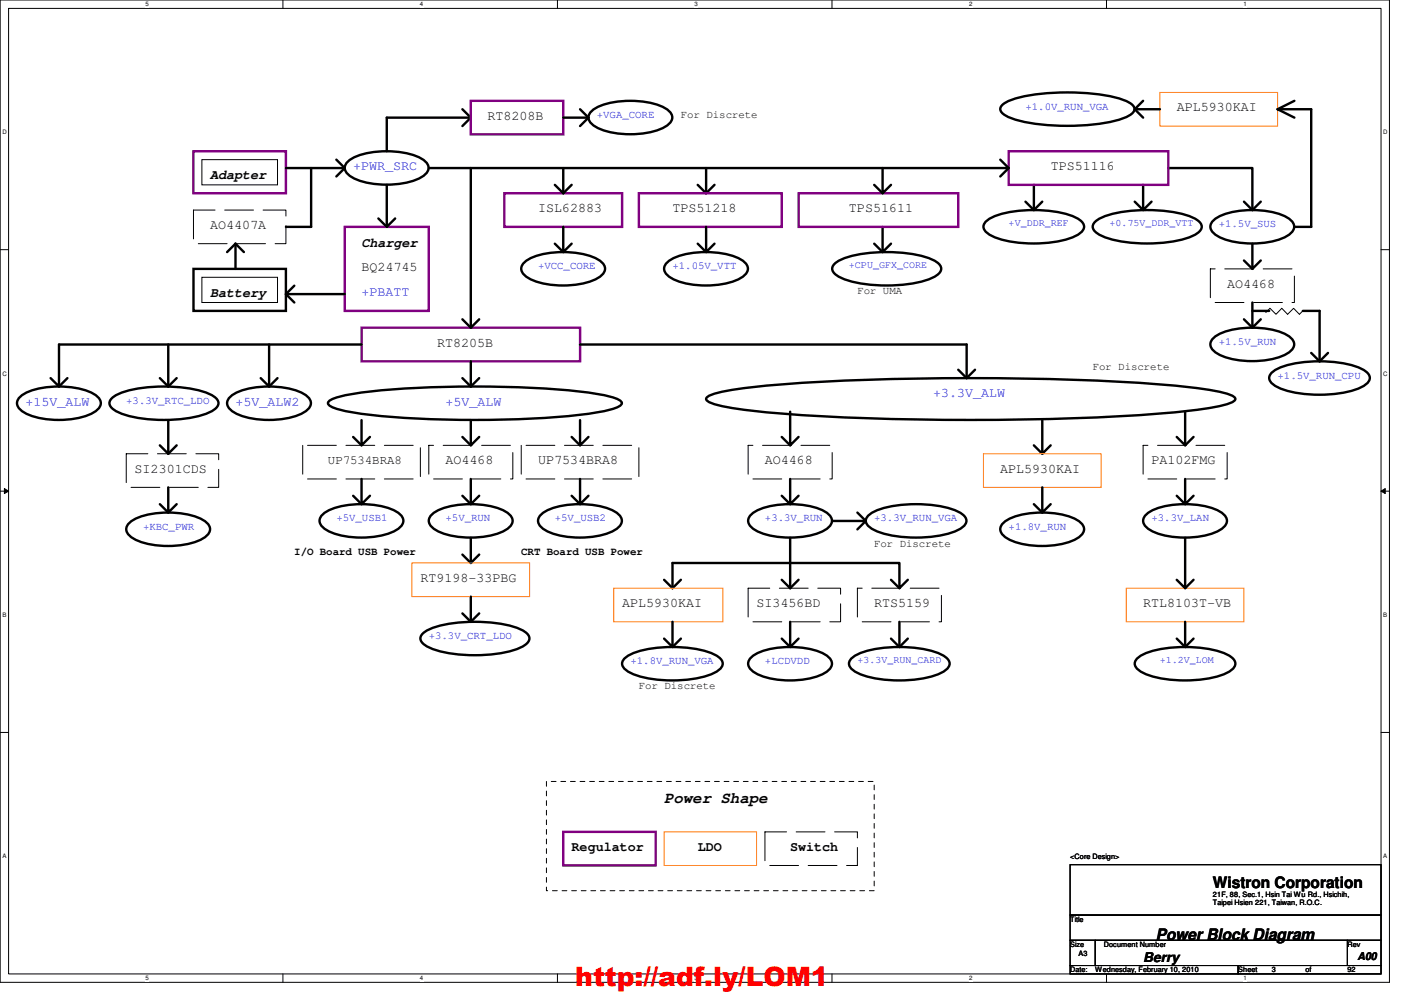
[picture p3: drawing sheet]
<svg xmlns="http://www.w3.org/2000/svg" width="297mm" height="210mm" viewBox="0 0 297 210" stroke-linecap="round" stroke-linejoin="round" font-family="sans-serif">
<path d="M0 0h294v207.9h-294zM1.8 1.8h290.4v204.3h-290.4z" fill="none" stroke="#000" stroke-width=".21"/>
<g fill="#fff">
<path d="M30.8 .2h.7v1.4h-.7z"/>
<path d="M30.8 206.2h.7v1.4h-.7z"/>
</g>
<path d="M59.9 0v1.8M59.9 206.1v1.8" fill="none" stroke="#000" stroke-width=".21"/>
<g fill="#fff">
<path d="M88.9 .2h.6v1.4h-.6z"/>
<path d="M88.9 206.2h.6v1.4h-.6z"/>
</g>
<path d="M117.9 0v1.8M117.9 206.1v1.8" fill="none" stroke="#000" stroke-width=".21"/>
<g fill="#fff">
<path d="M146.9 .2h.7v1.4h-.7z"/>
<path d="M146.9 206.2h.7v1.4h-.7z"/>
</g>
<path d="M176 0v1.8M176 206.1v1.8" fill="none" stroke="#000" stroke-width=".21"/>
<g fill="#fff">
<path d="M205 .2h.7v1.4h-.7z"/>
<path d="M205 206.2h.7v1.4h-.7z"/>
</g>
<path d="M234.1 0v1.8M234.1 206.1v1.8" fill="none" stroke="#000" stroke-width=".21"/>
<g fill="#fff">
<path d="M263.1 .2h.7v1.4h-.7z"/>
<path d="M263.1 206.2h.7v1.4h-.7z"/>
<path d="M.5 27.3h.9v1.4h-.9z"/>
<path d="M292.6 27.3h.9v1.4h-.9z"/>
<path d="M.5 78.4h.9v1.4h-.9z"/>
<path d="M292.6 78.4h.9v1.4h-.9z"/>
</g>
<path d="M0 52.8h1.8M292.2 52.8h1.8" fill="none" stroke="#000" stroke-width=".21"/>
<g fill="#fff">
<path d="M.5 129.5h.8v1.4h-.8z"/>
<path d="M292.6 129.5h.9v1.4h-.9z"/>
</g>
<path d="M0 103.9h1.8M.9 103.4l.9 .5-.9 .5zM292.2 103.9l.9-.5v1zM292.2 103.9h1.8" fill="none" stroke="#000" stroke-width=".21"/>
<path d="M.9 103.4l.9 .5-.9 .5zM292.2 103.9l.9-.5v1z" fill="#000"/>
<g fill="#fff">
<path d="M.5 180.5h.8v1.4h-.8z"/>
<path d="M292.6 180.5h.9v1.4h-.9z"/>
</g>
<path d="M42.7 33.8h16v5.3h-16zM42.7 58.7h16v5.3h-16zM275.6 65.8l-.7 .7-1.2-1.3-1.3 1.3-1.2-1.3-1.2 1.3-1.3-1.3-.9 .9M0 155h1.8M292.2 155h1.8M226.4 183h65.8v10.6h-65.8zM226.4 193.6h65.8v5.4h-65.8zM226.4 199h5.3v5.3h-5.3zM231.7 199h53.4v5.3h-53.4zM285.1 199h7.1v5.3h-7.1zM226.4 204.3h35.6v1.8h-35.6zM262 204.3h30.2v1.8h-30.2z" fill="none" stroke="#000" stroke-width=".21"/>
<path d="M40.9 32h19.6v8.9h-19.6zM99.6 21.3h19.6v7.1h-19.6zM213.4 32h33.8v7.1h-33.8zM72.9 48h17.8v17.8h-17.8zM106.7 40.9h24.9v7.1h-24.9zM135.2 40.9h30.2v7.1h-30.2zM168.9 40.9h33.8v7.1h-33.8zM76.5 69.3h46.2v7.2h-46.2zM119.2 176h19.5v7.1h-19.5z" fill="none" stroke="#800080" stroke-width=".51"/>
<g fill="none" stroke="#000" stroke-width=".51">
<path d="M60.5 35.6h12.4M65.8 35.6v12.4h-5.3M71.2 33.8l1.7 1.8M72.9 35.6l-1.7 1.7M73.4 34.4a9.2 9.2 0 0 1 5.6-2.2 17.9 17.9 0 0 1 10.2 1.4 1.93 1.93 0 0 1 1.4 1.5 1.93 1.93 0 0 1-.8 1.9 13.5 13.5 0 0 1-8 2.1 14.4 14.4 0 0 1-7.9-2 1.8 1.8 0 0 1-.5-2.7zM81.8 39.1v8.9l1.8-1.8M90.7 35.6h122.7M97.8 23.1l1.8 1.8M99.6 24.9l-1.8 1.8M99.6 35.6v33.7l1.8-1.7M99.6 24.9h-17.8v7.1M117.4 39.1l1.8 1.8"/>
<path d="M119.2 35.6v5.3M119.2 24.9h5.3M120.9 39.1l-1.7 1.8M122.7 23.1l1.8 1.8M124.5 24.9l-1.8 1.8M124.9 23.7a9.2 9.2 0 0 1 5.6-2.2 17.9 17.9 0 0 1 10.3 1.4 1.93 1.93 0 0 1 1.4 1.5 1.93 1.93 0 0 1-.8 1.9 13.5 13.5 0 0 1-8.1 2.1 14.4 14.4 0 0 1-7.8-1.9 1.8 1.8 0 0 1-.6-2.8zM147.6 39.1l1.8 1.8M149.4 35.6v5.3M151.2 39.1l-1.8 1.8M185 39.1l1.7 1.8M186.7 35.6v5.3l1.8-1.8M211.6 33.8l1.8 1.8"/>
<path d="M212.1 22.2a11.9 11.9 0 0 1 5.6-2 47.7 47.7 0 0 1 19.8 .9 3.4 3.4 0 0 1 2.5 2 2.31 2.31 0 0 1-1.6 1.6 37.9 37.9 0 0 1-16.1 1.8 23.6 23.6 0 0 1-9.7-2.2 1.29 1.29 0 0 1-.5-2.1zM213.4 35.6l-1.8 1.7M218.7 39.1v5.3M240.1 23.1l1.7 1.8M241.8 39.1v5.3l1.8-1.7M241.8 21.3l-1.7 1.8h5.3M247.2 35.6h17.8v8.8M270.3 23.1h7.1v24.9h-3.5M270.3 23.1l3.6 1.8M273.9 21.3l-3.6 1.8M40.9 56.9h19.6v8.9h-19.6zM49.8 51.6l-1.8 1.7"/>
<path d="M49.8 51.6l1.8 1.7M49.8 51.6v5.3M80 46.2l1.8 1.8M110.7 55.7a9.2 9.2 0 0 1 5.6-2.2 17.9 17.9 0 0 1 10.3 1.4 1.93 1.93 0 0 1 1.3 1.6 1.93 1.93 0 0 1-.7 1.8 13.5 13.5 0 0 1-8.1 2.1 14.4 14.4 0 0 1-7.8-1.9 1.8 1.8 0 0 1-.6-2.8zM117.4 51.6l1.8 1.7M119.2 48v5.3l1.7-1.7M140.9 55.7a9.2 9.2 0 0 1 5.6-2.2 17.9 17.9 0 0 1 10.3 1.4 1.93 1.93 0 0 1 1.4 1.6 1.93 1.93 0 0 1-.8 1.8 13.5 13.5 0 0 1-8.1 2.1 14.4 14.4 0 0 1-7.8-1.9 1.8 1.8 0 0 1-.6-2.8zM147.6 51.6l1.8 1.7M149.4 48v5.3l1.8-1.7M176.5 55.9a10.1 10.1 0 0 1 5.3-2.1 32.3 32.3 0 0 1 14.9 .9 3.3 3.3 0 0 1 2.4 2.2 2.37 2.37 0 0 1-1.5 1.7 27.7 27.7 0 0 1-14.5 1.5l-2.6-.4a6.5 6.5 0 0 1-4.3-2.4l-.1-.4zM185 51.6l1.7 1.7M186.7 48v5.3l1.8-1.7"/>
<path d="M208.5 46.9a10.4 10.4 0 0 1 5.7-2.1 25.7 25.7 0 0 1 13.4 1.2 2.17 2.17 0 0 1 1.6 2.5 6.9 6.9 0 0 1-4.7 2.4 27.4 27.4 0 0 1-13.8-.6 3.6 3.6 0 0 1-2.6-2.3zM217 42.7l1.7 1.7M220.5 42.7l-1.8 1.7M231.6 47a10.1 10.1 0 0 1 5.3-2.1 32.3 32.3 0 0 1 14.9 .9 3.3 3.3 0 0 1 2.5 2.2 2.37 2.37 0 0 1-1.6 1.8 27.7 27.7 0 0 1-14.5 1.4l-2.5-.4a6.5 6.5 0 0 1-4.4-2.4l-.1-.4zM240.1 42.7l1.7 1.7M256.5 46.9a9.2 9.2 0 0 1 5.6-2.3 17.9 17.9 0 0 1 10.3 1.4 1.93 1.93 0 0 1 1.3 1.6 1.93 1.93 0 0 1-.7 1.9 13.5 13.5 0 0 1-8.1 2 14.4 14.4 0 0 1-7.8-1.9 1.8 1.8 0 0 1-.6-2.7zM263.2 55.1l1.8 1.8M263.2 42.7l1.8 1.7M265 51.6v5.3l1.7-1.8M266.7 42.7l-1.7 1.7M35.6 72.9v8.9M56.9 72.9v8.9l-1.7-1.8"/>
<path d="M60.5 62.2l1.8 1.8M60.5 62.2h12.4M62.3 60.5l-1.8 1.7M76.5 72.9h-64v8.9l-1.8-1.8M97.8 67.6l1.8 1.7M99.6 76.5v5.3M122.7 72.9h81.8v7.1M202.7 78.2l1.8 1.8M206.3 78.2l-1.8 1.8M256.5 71.7a9.2 9.2 0 0 1 5.6-2.2 17.9 17.9 0 0 1 10.3 1.4 1.93 1.93 0 0 1 1.3 1.6 1.93 1.93 0 0 1-.7 1.8 13.5 13.5 0 0 1-8.1 2.1 14.4 14.4 0 0 1-7.8-1.9 1.8 1.8 0 0 1-.6-2.8zM263.2 67.6l1.8 1.7M265 64v5.3l1.7-1.7"/>
<path d="M265 65.8h3.5M269 79a10.4 10.4 0 0 1 5.7-2.2 25.7 25.7 0 0 1 13.4 1.3 2.17 2.17 0 0 1 1.6 2.4 6.9 6.9 0 0 1-4.8 2.4 27.4 27.4 0 0 1-13.8-.6 3.6 3.6 0 0 1-2.6-2.3zM275.6 65.8h3.6v10.7M277.4 74.7l1.8 1.8M281 74.7l-1.8 1.8M4 84.2a9.2 9.2 0 0 1 5.6-2.2 17.9 17.9 0 0 1 10.3 1.4 1.93 1.93 0 0 1 1.4 1.5 1.93 1.93 0 0 1-.8 1.9 13.5 13.5 0 0 1-8.1 2.1 14.4 14.4 0 0 1-7.8-2 1.8 1.8 0 0 1-.6-2.7zM14.3 80l-1.8 1.8M23.6 84.4a10.1 10.1 0 0 1 5.3-2.1 32.3 32.3 0 0 1 14.9 .9 3.3 3.3 0 0 1 2.4 2.1 2.37 2.37 0 0 1-1.6 1.8 27.7 27.7 0 0 1-14.4 1.5l-2.6-.5a6.5 6.5 0 0 1-4.3-2.3l-.1-.5zM33.8 80l1.8 1.8M33.8 94.2l1.8 1.8M35.6 88.9v7.1M37.4 80l-1.8 1.8"/>
<path d="M37.4 94.2l-1.8 1.8M48.5 84.2a9.2 9.2 0 0 1 5.6-2.2 17.9 17.9 0 0 1 10.3 1.4 1.93 1.93 0 0 1 1.3 1.5 1.93 1.93 0 0 1-.7 1.9 13.5 13.5 0 0 1-8.1 2.1 14.4 14.4 0 0 1-7.9-2 1.8 1.8 0 0 1-.5-2.7zM58.7 80l-1.8 1.8M69.5 85a11.6 11.6 0 0 1 5.6-1.7 218.2 218.2 0 0 1 50.8 0l2.7 .5a6 6 0 0 1 2.8 1.2l.2 .3a2.36 2.36 0 0 1-2 1.2 90.3 90.3 0 0 1-18.3 2.1 211.9 211.9 0 0 1-36.2-1.3l-2.7-.5a5.9 5.9 0 0 1-2.9-1.2l-.1-.3zM74.7 92.5l1.8 1.7M76.5 88.9v5.3l1.8-1.7M97.8 80l1.8 1.8M97.8 92.5l1.8 1.7M99.6 88.9v5.3l1.8-1.7M101.4 80l-1.8 1.8M120.9 92.5l1.8 1.7M122.7 88.9v5.3l1.8-1.7"/>
<path d="M149.5 84.1a14.5 14.5 0 0 1 6.3-1.7 402.6 402.6 0 0 1 49.6-2.4 403.3 403.3 0 0 1 49.5 2.4l3.1 .5a7.2 7.2 0 0 1 3.2 1.2l.2 .3a2.65 2.65 0 0 1-2.2 1.2 128.8 128.8 0 0 1-21.4 2.4 591.8 591.8 0 0 1-75.8-.8 43.3 43.3 0 0 1-12.1-2.2l-.5-.6zM165.4 92.5l1.8 1.7M167.2 87.1v7.1l1.7-1.7M218.7 94.2l1.8 1.8M220.5 88.9v7.1l1.8-1.8M250.7 87.1v7.1l-1.7-1.7M252.5 92.5l-1.8 1.7M27.2 110.9a9.2 9.2 0 0 1 5.6-2.3 17.9 17.9 0 0 1 10.2 1.5 1.93 1.93 0 0 1 1.4 1.5 1.93 1.93 0 0 1-.8 1.9 13.5 13.5 0 0 1-8 2 14.4 14.4 0 0 1-7.9-1.9 1.8 1.8 0 0 1-.5-2.7zM33.8 106.7l1.8 1.8M35.6 103.1v5.4l1.8-1.8M68.1 109.1a9.2 9.2 0 0 1 5.5-2.2 17.9 17.9 0 0 1 10.3 1.4 1.93 1.93 0 0 1 1.4 1.5 1.93 1.93 0 0 1-.8 1.9 13.5 13.5 0 0 1-8 2 14.4 14.4 0 0 1-7.9-1.9 1.8 1.8 0 0 1-.5-2.7zM74.7 104.9l1.8 1.8"/>
<path d="M76.5 101.3v5.4l1.8-1.8M91.2 109.1a9.2 9.2 0 0 1 5.6-2.2 17.9 17.9 0 0 1 10.2 1.4 1.93 1.93 0 0 1 1.4 1.5 1.93 1.93 0 0 1-.8 1.9 13.5 13.5 0 0 1-8 2 14.4 14.4 0 0 1-7.9-1.9 1.8 1.8 0 0 1-.5-2.7zM97.8 104.9l1.8 1.8M97.8 117.3l1.8 1.8M99.6 101.3v5.4l1.8-1.8M99.6 113.8v5.3M101.4 117.3l-1.8 1.8M114.3 109.1a9.2 9.2 0 0 1 5.6-2.2 17.9 17.9 0 0 1 10.2 1.4 1.93 1.93 0 0 1 1.4 1.5 1.93 1.93 0 0 1-.8 1.9 13.5 13.5 0 0 1-8 2 14.4 14.4 0 0 1-7.9-1.9 1.8 1.8 0 0 1-.5-2.7zM120.9 104.9l1.8 1.8M122.7 101.3v5.4l1.8-1.8M158.7 109.1a9.2 9.2 0 0 1 5.6-2.2 17.9 17.9 0 0 1 10.3 1.4 1.93 1.93 0 0 1 1.3 1.5 1.93 1.93 0 0 1-.7 1.9 13.5 13.5 0 0 1-8.1 2 14.4 14.4 0 0 1-7.8-1.9 1.8 1.8 0 0 1-.6-2.7zM165.4 104.9l1.8 1.8"/>
<path d="M167.2 101.3v5.4l1.7-1.8M167.2 113.8v10.7M176.1 110.2h7.1l-1.8 1.8M181.4 108.5l1.8 1.7M183.6 109.2a10.4 10.4 0 0 1 5.7-2.2 25.7 25.7 0 0 1 13.4 1.3 2.17 2.17 0 0 1 1.7 2.4 6.9 6.9 0 0 1-4.8 2.5 27.4 27.4 0 0 1-13.8-.7 3.6 3.6 0 0 1-2.6-2.3zM212.1 110.9a9.2 9.2 0 0 1 5.6-2.3 17.9 17.9 0 0 1 10.2 1.5 1.93 1.93 0 0 1 1.4 1.5 1.93 1.93 0 0 1-.8 1.9 13.5 13.5 0 0 1-8 2 14.4 14.4 0 0 1-7.9-1.9 1.8 1.8 0 0 1-.5-2.7zM218.7 106.7l1.8 1.8M220.5 103.1v5.4l1.8-1.8M242.3 109.1a9.2 9.2 0 0 1 5.6-2.2 17.9 17.9 0 0 1 10.3 1.4 1.93 1.93 0 0 1 1.3 1.5 1.93 1.93 0 0 1-.7 1.9 13.5 13.5 0 0 1-8.1 2 14.4 14.4 0 0 1-7.9-1.9 1.8 1.8 0 0 1-.5-2.7zM249 104.9l1.7 1.8M250.7 101.3v5.4l1.8-1.8M250.7 113.8v10.7l-1.7-1.8"/>
<path d="M89.4 134.1a10.1 10.1 0 0 1 5.2-2 32.3 32.3 0 0 1 15 .8 3.3 3.3 0 0 1 2.4 2.2 2.37 2.37 0 0 1-1.6 1.8 27.7 27.7 0 0 1-14.4 1.5l-2.6-.5a6.5 6.5 0 0 1-4.4-2.3l-.1-.5zM97.8 129.8l1.8 1.8M99.6 126.2v5.4l1.8-1.8M132.1 139.4a10.4 10.4 0 0 1 5.6-2.2 25.7 25.7 0 0 1 13.5 1.3 2.17 2.17 0 0 1 1.6 2.4 6.9 6.9 0 0 1-4.8 2.5 27.4 27.4 0 0 1-13.8-.7 3.6 3.6 0 0 1-2.6-2.3zM140.5 122.7l1.8 1.8M142.3 131.6v5.3l-1.8-1.8M144.1 122.7l-1.8 1.8M144.1 135.1l-1.8 1.8M158.7 139.3a9.2 9.2 0 0 1 5.6-2.2 17.9 17.9 0 0 1 10.3 1.4 1.93 1.93 0 0 1 1.3 1.5 1.93 1.93 0 0 1-.7 1.9 13.5 13.5 0 0 1-8.1 2.1 14.4 14.4 0 0 1-7.8-2 1.8 1.8 0 0 1-.6-2.7zM165.4 122.7l1.8 1.8M165.4 135.1l1.8 1.8M167.2 131.6v5.3l1.7-1.8"/>
<path d="M168.9 122.7l-1.7 1.8M180.1 139.4a10.4 10.4 0 0 1 5.7-2.2 25.7 25.7 0 0 1 13.4 1.3 2.17 2.17 0 0 1 1.6 2.4 6.9 6.9 0 0 1-4.8 2.5 27.4 27.4 0 0 1-13.8-.7 3.6 3.6 0 0 1-2.6-2.3zM188.5 122.7l1.8 1.8M188.5 135.1l1.8 1.8M190.3 131.6v5.3M192.1 122.7l-1.8 1.8v-5.4h-48v5.4M192.1 135.1l-1.8 1.8M240.5 139.4a10.4 10.4 0 0 1 5.7-2.2 25.7 25.7 0 0 1 13.4 1.3 2.17 2.17 0 0 1 1.6 2.4 6.9 6.9 0 0 1-4.7 2.5 27.4 27.4 0 0 1-13.8-.7 3.6 3.6 0 0 1-2.6-2.3zM249 135.1l1.7 1.8M250.7 131.6v5.3M252.5 135.1l-1.8 1.8M252.5 122.7l-1.8 1.8"/>
</g>
<path d="M245.4 19.6h24.9v7.1h-24.9zM208.1 96h24.9v7.1h-24.9zM87.2 119.1h24.9v7.1h-24.9zM129.8 124.5h23.1v7.1h-23.1zM238.3 124.5h24.9v7.1h-24.9zM140.5 176h19.6v7.1h-19.6z" fill="none" stroke="#ff8000" stroke-width=".21"/>
<path d="M40.9 44.4h19.6v7.2h-19.6zM256.1 56.9h17.8v7.1h-17.8zM26.7 96h19.6v7.1h-19.6zM64 94.2h24.9v7.1h-24.9zM90.7 94.2h17.8v7.1h-17.8zM110.3 94.2h24.9v7.1h-24.9zM158.3 94.2h17.8v7.1h-17.8zM241.8 94.2h17.8v7.1h-17.8zM158.3 124.5h19.5v7.1h-19.5zM181.4 124.5h17.8v7.1h-17.8zM161.8 176h19.6v7.1h-19.6z" fill="none" stroke="#000" stroke-width=".21" stroke-dasharray="6.1 2"/>
<path d="M115.6 165.4h69.4v23.1h-69.4z" fill="none" stroke="#000" stroke-width=".21" stroke-dasharray="1 1 1 1 1 1 1 1"/>
<text font-size="5.6" fill="#f00" x="121.7" y="208.7">http://adf.ly/LOM1</text>
<g font-size="3.3">
<text x="140.5" y="170">Power Shape</text>
<text x="256.6" y="187.9">Wistron Corporation</text>
<text x="244.5" y="198.8">Power Block Diagram</text>
</g>
<g font-size="2.8">
<text x="249" y="23.6">APL5930KAI</text>
<text x="103.2" y="25.4">RT8208B</text>
<text x="44.5" y="38">Adapter</text>
<text x="222.3" y="36">TPS51116</text>
<text x="113.8" y="44.9">ISL62883</text>
<text x="142.3" y="44.9">TPS51218</text>
<text x="179.6" y="44.9">TPS51611</text>
<text x="44.5" y="48.5">AO4407A</text>
<text x="76.5" y="52.2">Charger</text>
<text x="76.5" y="57.4">BQ24745</text>
<text x="44.5" y="62.9">Battery</text>
<text x="259.6" y="60.9">AO4468</text>
<text x="92.5" y="73.4">RT8205B</text>
<text x="28.5" y="100">SI2301CDS</text>
<text x="94.3" y="98.3">AO4468</text>
<text x="113.8" y="98.3">UP7534BRA8</text>
<text x="161.8" y="98.3">AO4468</text>
<text x="211.6" y="100">APL5930KAI</text>
<text x="243.6" y="98.3">PA102FMG</text>
<text x="88.9" y="123.1">RT9198-33PBG</text>
<text x="131.6" y="128.5">APL5930KAI</text>
<text x="160.1" y="128.5">SI3456BD</text>
<text x="185" y="128.5">RTS5159</text>
<text x="241.8" y="128.5">RTL8103T-VB</text>
<text x="120.9" y="180.2">Regulator</text>
<text x="147.6" y="180.2">LDO</text>
<text x="167.2" y="180.2">Switch</text>
<text x="241.8" y="203.5">Berry</text>
</g>
<g font-size="2.8" fill="#00f">
<text x="74.7" y="36">+PWR_SRC</text>
<text x="76.5" y="62.7">+PBATT</text>
<text x="5.4" y="85.8">+15V_ALW</text>
<text x="49.8" y="85.8">+5V_ALW2</text>
<text x="94.3" y="85.8">+5V_ALW</text>
<text x="197.4" y="84">+3.3V_ALW</text>
</g>
<text font-size="2.6" x="69.4" y="98.1">UP7534BRA8</text>
<g font-size="2.3" fill="#00f">
<text x="217" y="23.2">+1.0V_RUN_VGA</text>
<text x="126.3" y="25">+VGA_CORE</text>
<text x="257.8" y="48.1">+1.5V_SUS</text>
<text x="113.8" y="57">+VCC_CORE</text>
<text x="142.3" y="57">+1.05V_VTT</text>
<text x="257.8" y="73">+1.5V_RUN</text>
<text x="270.3" y="80.1">+1.5V_RUN_CPU</text>
<text x="26.7" y="85.4">+3.3V_RTC_LDO</text>
<text x="30.3" y="112.1">+KBC_PWR</text>
<text x="71.2" y="110.3">+5V_USB1</text>
<text x="94.3" y="110.3">+5V_RUN</text>
<text x="117.4" y="110.3">+5V_USB2</text>
<text x="161.8" y="110.3">+3.3V_RUN</text>
<text x="185" y="110.3">+3.3V_RUN_VGA</text>
<text x="213.4" y="112.1">+1.8V_RUN</text>
<text x="243.6" y="110.3">+3.3V_LAN</text>
<text x="90.7" y="135.2">+3.3V_CRT_LDO</text>
<text x="133.4" y="140.5">+1.8V_RUN_VGA</text>
<text x="161.8" y="140.5">+LCDVDD</text>
</g>
<g font-size="2.3">
<text x="144.1" y="25">For Discrete</text>
<text x="181.4" y="62.3">For UMA</text>
<text x="231.2" y="78.3">For Discrete</text>
<text x="62.3" y="117.4">I/O Board USB Power</text>
<text x="110.3" y="117.4">CRT Board USB Power</text>
<text x="185" y="115.7">For Discrete</text>
<text x="135.2" y="145.9">For Discrete</text>
<text x="287.2" y="203.2">A00</text>
</g>
<g font-size="2.1" fill="#00f">
<text x="213.4" y="47.9">+V_DDR_REF</text>
<text x="234.7" y="47.9">+0.75V_DDR_VTT</text>
<text x="179.6" y="56.8">+CPU_GFX_CORE</text>
<text x="181.4" y="140.3">+3.3V_RUN_CARD</text>
<text x="245.4" y="140.3">+1.2V_LOM</text>
</g>
<g font-size="1.6">
<text x="226.4" y="181.7">&lt;Core Design&gt;</text>
<text x="256.6" y="189.7">21F, 88, Sec.1, Hsin Tai Wu Rd., Hsichih,</text>
<text x="256.6" y="191.6">Taipei Hsien 221, Taiwan, R.O.C.</text>
<text x="226.4" y="195.1">Title</text>
<text x="226.4" y="200.4">Size</text>
<text x="228.2" y="202.2">A3</text>
<text x="233.5" y="200.4">Document Number</text>
<text x="285.1" y="200.4">Rev</text>
<text x="226.4" y="205.7">Date:</text>
<text x="231.7" y="205.7">Wednesday, February 10, 2010</text>
<text x="262" y="205.7">Sheet</text>
<text x="269.1" y="205.7">3</text>
<text x="276.2" y="205.7">of</text>
<text x="285.1" y="205.7">92</text>
</g>
<g font-size="1.3">
<text x="30.8" y="1.3">5</text>
<text x="88.9" y="1.3">4</text>
<text x="146.9" y="1.3">3</text>
<text x="205" y="1.3">2</text>
<text x="263.1" y="1.3">1</text>
<text x=".5" y="28.4">D</text>
<text x="292.6" y="28.4">D</text>
<text x=".5" y="79.5">C</text>
<text x="292.6" y="79.5">C</text>
<text x=".5" y="130.6">B</text>
<text x="292.6" y="130.6">B</text>
<text x=".5" y="181.7">A</text>
<text x="292.6" y="181.7">A</text>
<text x="30.8" y="207.4">5</text>
<text x="88.9" y="207.4">4</text>
<text x="146.9" y="207.4">3</text>
<text x="205" y="207.4">2</text>
<text x="263.1" y="207.4">1</text>
</g>
</svg>
